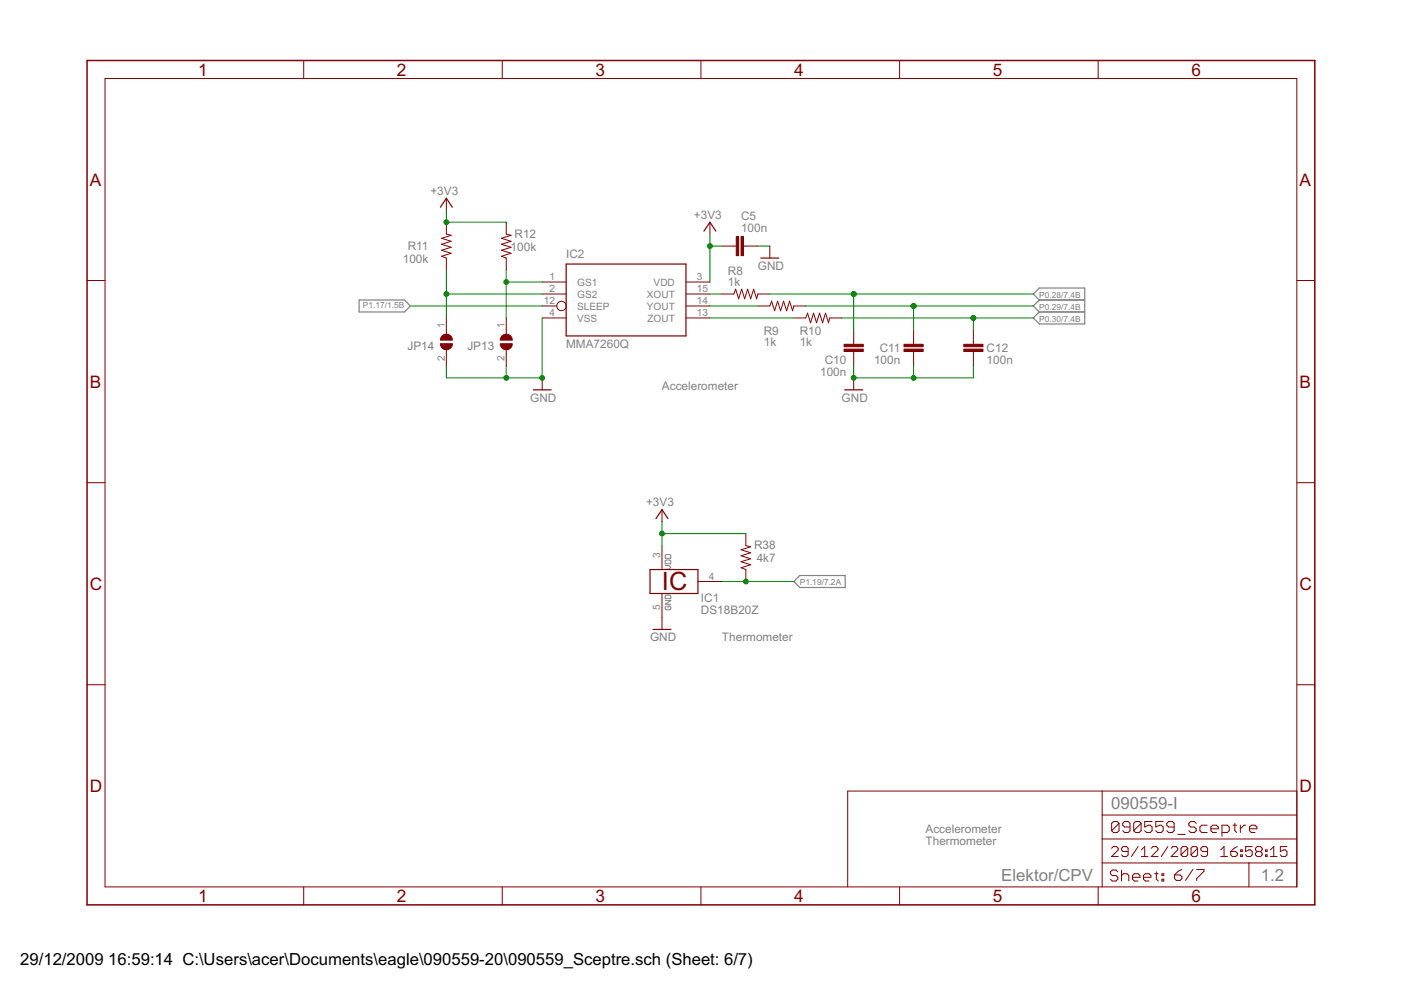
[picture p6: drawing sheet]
<svg xmlns="http://www.w3.org/2000/svg" width="297mm" height="210mm" viewBox="0 0 297 210" stroke-linecap="round" stroke-linejoin="round" font-family="sans-serif">
<g fill="#808080" stroke="#808080" stroke-width=".21">
<path d="M141 128.7l.2-.2z"/>
<path d="M141 128.7v.4z"/>
<path d="M141 129.1l.2 .2z"/>
<path d="M141.2 129.3h.8z"/>
<path d="M142 129.3l.2-.2z"/>
<path d="M142.2 128.7v.4z"/>
<path d="M142 128.5l.2 .2z"/>
<path d="M141.6 128.5h.4z"/>
<path d="M141.6 128.5v.4z"/>
<path d="M141 128.1h1.2z"/>
<path d="M141 128.1l1.2-.8z"/>
<path d="M141 127.3h1.2z"/>
<path d="M141 126.9h1.2z"/>
<path d="M142.2 126.4v.5z"/>
<path d="M142 126.2l.2 .2z"/>
<path d="M141.2 126.2h.8z"/>
<path d="M141 126.4l.2-.2z"/>
<path d="M141 126.4v.5z"/>
<path d="M141 120.7h.8z"/>
<path d="M141.8 120.7l.4-.4z"/>
<path d="M141.8 119.9l.4 .4z"/>
<path d="M141 119.9h.8z"/>
<path d="M141 119.5h1.2z"/>
<path d="M142.2 118.9v.6z"/>
<path d="M142 118.7l.2 .2z"/>
<path d="M141.2 118.7h.8z"/>
<path d="M141 118.9l.2-.2z"/>
<path d="M141 118.9v.6z"/>
<path d="M141 118.4h1.2z"/>
<path d="M142.2 117.8v.6z"/>
<path d="M142 117.6l.2 .2z"/>
<path d="M141.2 117.6h.8z"/>
<path d="M141 117.8l.2-.2z"/>
<path d="M141 117.8v.6z"/>
</g>
<g fill="#808080" stroke="#808080" stroke-width=".25">
<path d="M219.1 62.3l1.2-1.2z"/>
<path d="M220.3 61.1h9.7z"/>
<path d="M219.1 62.3l1.2 1.3z"/>
<path d="M220.3 63.6h9.7z"/>
<path d="M230 61.1v2.5z"/>
<path d="M219.1 64.9l1.2-1.3z"/>
<path d="M219.1 64.9l1.2 1.2z"/>
<path d="M220.3 66.1h9.7z"/>
<path d="M230 63.6v2.5z"/>
<path d="M219.1 67.4l1.2-1.3z"/>
<path d="M219.1 67.4l1.2 1.3z"/>
<path d="M220.3 68.7h9.7z"/>
<path d="M230 66.1v2.6z"/>
<path d="M168.3 123.3l1.3-1.3z"/>
<path d="M169.6 122h9.6z"/>
<path d="M168.3 123.3l1.3 1.3z"/>
<path d="M169.6 124.6h9.6z"/>
<path d="M179.2 122v2.6z"/>
<path d="M87 64.9l-1.3 1.2z"/>
<path d="M76.1 66.1h9.6z"/>
<path d="M85.7 63.6l1.3 1.3z"/>
<path d="M76.1 63.6h9.6z"/>
<path d="M76.1 63.6v2.5z"/>
</g>
<g fill="#800000" stroke="#800000" stroke-width=".21">
<path d="M150.5 47.1v2.5z"/>
<path d="M153.1 52.2h2.5z"/>
<path d="M158.1 52.2h2.6z"/>
<path d="M155.6 52.2h.5z"/>
<path d="M157.6 52.2h.5z"/>
<path d="M94.6 42v2.6z"/>
<path d="M115 80.1v2.6z"/>
<path d="M163.2 52.2v2.5z"/>
<path d="M160.7 62.3h2.5z"/>
<path d="M153.1 62.3h2.5z"/>
<path d="M156 61.3l-.4 1z"/>
<path d="M156 61.3l.6 2.1z"/>
<path d="M157.2 61.3l-.6 2.1z"/>
<path d="M157.2 61.3l.7 2.1z"/>
<path d="M158.5 61.3l-.6 2.1z"/>
<path d="M158.5 61.3l.7 2.1z"/>
<path d="M159.8 61.3l-.6 2.1z"/>
<path d="M159.8 61.3l.6 2.1z"/>
<path d="M160.7 62.3l-.3 1.1z"/>
<path d="M168.3 64.9h2.5z"/>
<path d="M160.7 64.9h2.5z"/>
<path d="M163.6 63.9l-.4 1z"/>
<path d="M163.6 63.9l.6 2z"/>
<path d="M164.9 63.9l-.7 2z"/>
<path d="M164.9 63.9l.6 2z"/>
<path d="M166.1 63.9l-.6 2z"/>
<path d="M166.1 63.9l.7 2z"/>
<path d="M167.4 63.9l-.6 2z"/>
<path d="M167.4 63.9l.6 2z"/>
<path d="M168.3 64.9l-.3 1z"/>
<path d="M175.9 67.4h2.6z"/>
<path d="M168.3 67.4h2.5z"/>
<path d="M171.2 66.4l-.4 1z"/>
<path d="M171.2 66.4l.7 2z"/>
<path d="M172.5 66.4l-.6 2z"/>
<path d="M172.5 66.4l.6 2z"/>
<path d="M173.8 66.4l-.7 2z"/>
<path d="M173.8 66.4l.6 2z"/>
<path d="M175 66.4l-.6 2z"/>
<path d="M175 66.4l.7 2z"/>
<path d="M175.9 67.4l-.2 1z"/>
<path d="M181 75v2.6z"/>
<path d="M181 70v2.5z"/>
<path d="M181 74.5v.5z"/>
<path d="M181 72.5v.5z"/>
<path d="M193.7 75v2.6z"/>
<path d="M193.7 70v2.5z"/>
<path d="M193.7 74.5v.5z"/>
<path d="M193.7 72.5v.5z"/>
<path d="M206.4 75v2.6z"/>
<path d="M206.4 70v2.5z"/>
<path d="M206.4 74.5v.5z"/>
<path d="M206.4 72.5v.5z"/>
<path d="M181 80.1v2.6z"/>
<path d="M107.3 75v2.6z"/>
<path d="M107.3 67.4v2.6z"/>
<path d="M107.3 74.1v.9z"/>
<path d="M107.3 70v.8z"/>
<path d="M94.6 75v2.6z"/>
<path d="M94.6 67.4v2.6z"/>
<path d="M94.6 74.1v.9z"/>
<path d="M94.6 70v.8z"/>
<path d="M94.6 47.1v2.5z"/>
<path d="M94.6 54.7v2.6z"/>
<path d="M93.6 54.3l1 .4z"/>
<path d="M93.6 54.3l2.1-.6z"/>
<path d="M93.6 53.1l2.1 .6z"/>
<path d="M93.6 53.1l2.1-.7z"/>
<path d="M93.6 51.8l2.1 .6z"/>
<path d="M93.6 51.8l2.1-.6z"/>
<path d="M93.6 50.5l2.1 .7z"/>
<path d="M93.6 50.5l2.1-.6z"/>
<path d="M94.6 49.6l1.1 .3z"/>
<path d="M107.3 47.1v2.5z"/>
<path d="M107.3 54.7v2.6z"/>
<path d="M106.3 54.3l1 .4z"/>
<path d="M106.3 54.3l2.1-.6z"/>
<path d="M106.3 53.1l2.1 .6z"/>
<path d="M106.3 53.1l2.1-.7z"/>
<path d="M106.3 51.8l2.1 .6z"/>
<path d="M106.3 51.8l2.1-.6z"/>
<path d="M106.3 50.5l2.1 .7z"/>
<path d="M106.3 50.5l2.1-.6z"/>
<path d="M107.3 49.6l1.1 .3z"/>
<path d="M115 67.4h5z"/>
<path d="M145.4 59.8h5.1z"/>
<path d="M145.4 67.4h5.1z"/>
<path d="M145.4 64.9h5.1z"/>
<path d="M145.4 62.3h5.1z"/>
<path d="M115 64.9h3.1z"/>
<path d="M115 62.3h5z"/>
<path d="M115 59.8h5z"/>
<path d="M148 123.3h5.1z"/>
<path d="M140.4 115.7v5.1z"/>
<path d="M140.4 125.8v5.1z"/>
<path d="M140.4 130.9v2.6z"/>
<path d="M158.1 113.1v2.6z"/>
<path d="M158.1 120.8v2.5z"/>
<path d="M157.1 120.4l1 .4z"/>
<path d="M157.1 120.4l2.1-.7z"/>
<path d="M157.1 119.1l2.1 .6z"/>
<path d="M157.1 119.1l2.1-.6z"/>
<path d="M157.1 117.8l2.1 .7z"/>
<path d="M157.1 117.8l2.1-.6z"/>
<path d="M157.1 116.6l2.1 .6z"/>
<path d="M157.1 116.6l2.1-.7z"/>
<path d="M158.1 115.7l1.1 .2z"/>
<path d="M140.4 108.1v2.5z"/>
<path d="M275 183v5z"/>
<path d="M275 177.9v5.1z"/>
<path d="M275 172.8v5.1z"/>
<path d="M275 167.7v5.1z"/>
<path d="M179.7 167.7v20.3z"/>
<path d="M179.7 167.7h54z"/>
<path d="M233.7 167.7h41.3z"/>
<path d="M264.8 183v5z"/>
<path d="M264.8 183h10.2z"/>
<path d="M233.7 183h31.1z"/>
<path d="M233.7 183v5z"/>
<path d="M233.7 177.9v5.1z"/>
<path d="M233.7 177.9h41.3z"/>
<path d="M233.7 172.8v5.1z"/>
<path d="M233.7 172.8h41.3z"/>
<path d="M233.7 167.7v5.1z"/>
<path d="M235.7 174.6v1.5z"/>
<path d="M235.7 174.6l.4-.4z"/>
<path d="M236.1 174.2h.8z"/>
<path d="M236.9 174.2l.4 .4z"/>
<path d="M237.3 174.6v1.5z"/>
<path d="M236.9 176.5l.4-.4z"/>
<path d="M236.1 176.5h.8z"/>
<path d="M235.7 176.1l.4 .4z"/>
<path d="M235.7 176.1l1.6-1.5z"/>
<path d="M238 176.1l.4 .4z"/>
<path d="M238.4 176.5h.8z"/>
<path d="M239.2 176.5l.4-.4z"/>
<path d="M239.6 174.6v1.5z"/>
<path d="M239.2 174.2l.4 .4z"/>
<path d="M238.4 174.2h.8z"/>
<path d="M238.4 174.2l-.4 .4z"/>
<path d="M238 174.6v.4z"/>
<path d="M238 175l.4 .3z"/>
<path d="M238.4 175.3h1.2z"/>
<path d="M240.4 174.6v1.5z"/>
<path d="M240.4 174.6l.3-.4z"/>
<path d="M240.7 174.2h.8z"/>
<path d="M241.5 174.2l.4 .4z"/>
<path d="M241.9 174.6v1.5z"/>
<path d="M241.5 176.5l.4-.4z"/>
<path d="M240.7 176.5h.8z"/>
<path d="M240.4 176.1l.3 .4z"/>
<path d="M240.4 176.1l1.5-1.5z"/>
<path d="M242.7 174.2h1.6z"/>
<path d="M242.7 174.2v1.1z"/>
<path d="M242.7 175.3l.8-.3z"/>
<path d="M243.5 175h.4z"/>
<path d="M243.9 175l.4 .3z"/>
<path d="M244.3 175.3v.8z"/>
<path d="M244.3 176.1l-.4 .4z"/>
<path d="M243.1 176.5h.8z"/>
<path d="M242.7 176.1l.4 .4z"/>
<path d="M245 174.2h1.6z"/>
<path d="M245 174.2v1.1z"/>
<path d="M245 175.3l.8-.3z"/>
<path d="M245.8 175h.4z"/>
<path d="M246.2 175l.4 .3z"/>
<path d="M246.6 175.3v.8z"/>
<path d="M246.2 176.5l.4-.4z"/>
<path d="M245.4 176.5h.8z"/>
<path d="M245 176.1l.4 .4z"/>
<path d="M247.4 176.1l.4 .4z"/>
<path d="M247.8 176.5h.8z"/>
<path d="M248.6 176.5l.3-.4z"/>
<path d="M248.9 174.6v1.5z"/>
<path d="M248.6 174.2l.3 .4z"/>
<path d="M247.8 174.2h.8z"/>
<path d="M247.4 174.6l.4-.4z"/>
<path d="M247.4 174.6v.4z"/>
<path d="M247.4 175l.4 .3z"/>
<path d="M247.8 175.3h1.1z"/>
<path d="M249.7 176.9h1.6z"/>
<path d="M253.2 174.2l.4 .4z"/>
<path d="M252.5 174.2h.7z"/>
<path d="M252.1 174.6l.4-.4z"/>
<path d="M252.1 174.6v.4z"/>
<path d="M252.1 175l.4 .3z"/>
<path d="M252.5 175.3h.7z"/>
<path d="M253.2 175.3l.4 .4z"/>
<path d="M253.6 175.7v.4z"/>
<path d="M253.6 176.1l-.4 .4z"/>
<path d="M252.5 176.5h.7z"/>
<path d="M252.1 176.1l.4 .4z"/>
<path d="M254.8 175h1.1z"/>
<path d="M254.8 175l-.4 .3z"/>
<path d="M254.4 175.3v.8z"/>
<path d="M254.4 176.1l.4 .4z"/>
<path d="M254.8 176.5h1.1z"/>
<path d="M257.1 176.5h.8z"/>
<path d="M256.7 176.1l.4 .4z"/>
<path d="M256.7 175.3v.8z"/>
<path d="M256.7 175.3l.4-.3z"/>
<path d="M257.1 175h.8z"/>
<path d="M257.9 175l.4 .3z"/>
<path d="M258.3 175.3v.4z"/>
<path d="M256.7 175.7h1.6z"/>
<path d="M259.1 175v2.3z"/>
<path d="M259.1 175h1.1z"/>
<path d="M260.2 175l.4 .3z"/>
<path d="M260.6 175.3v.8z"/>
<path d="M260.2 176.5l.4-.4z"/>
<path d="M259.1 176.5h1.1z"/>
<path d="M261.8 174.6v1.5z"/>
<path d="M261.8 176.1l.4 .4z"/>
<path d="M261.4 175h.8z"/>
<path d="M263 175v1.5z"/>
<path d="M263 175.7l.8-.7z"/>
<path d="M263.8 175h.3z"/>
<path d="M265.3 176.5h.8z"/>
<path d="M264.9 176.1l.4 .4z"/>
<path d="M264.9 175.3v.8z"/>
<path d="M264.9 175.3l.4-.3z"/>
<path d="M265.3 175h.8z"/>
<path d="M266.1 175l.4 .3z"/>
<path d="M266.5 175.3v.4z"/>
<path d="M264.9 175.7h1.6z"/>
<path d="M235.7 181.6h1.4z"/>
<path d="M235.7 181.6l1.4-1.4z"/>
<path d="M237.1 179.9v.3z"/>
<path d="M236.7 179.5l.4 .4z"/>
<path d="M236 179.5h.7z"/>
<path d="M236 179.5l-.3 .4z"/>
<path d="M237.8 181.3l.3 .3z"/>
<path d="M238.1 181.6h.7z"/>
<path d="M239.2 181.3l-.4 .3z"/>
<path d="M239.2 179.9v1.4z"/>
<path d="M238.8 179.5l.4 .4z"/>
<path d="M238.1 179.5h.7z"/>
<path d="M238.1 179.5l-.3 .4z"/>
<path d="M237.8 179.9v.3z"/>
<path d="M237.8 180.2l.3 .4z"/>
<path d="M238.1 180.6h1.1z"/>
<path d="M241.3 179.5l-1.4 2.1z"/>
<path d="M242.7 179.5l-.7 .7z"/>
<path d="M242.7 179.5v2.1z"/>
<path d="M242 181.6h1.4z"/>
<path d="M244.1 181.6h1.4z"/>
<path d="M244.1 181.6l1.4-1.4z"/>
<path d="M245.5 179.9v.3z"/>
<path d="M245.2 179.5l.3 .4z"/>
<path d="M244.5 179.5h.7z"/>
<path d="M244.5 179.5l-.4 .4z"/>
<path d="M247.6 179.5l-1.4 2.1z"/>
<path d="M248.3 181.6h1.4z"/>
<path d="M249.7 180.2l-1.4 1.4z"/>
<path d="M249.7 179.9v.3z"/>
<path d="M249.4 179.5l.3 .4z"/>
<path d="M248.7 179.5h.7z"/>
<path d="M248.7 179.5l-.4 .4z"/>
<path d="M250.4 179.9v1.4z"/>
<path d="M250.4 179.9l.4-.4z"/>
<path d="M250.8 179.5h.7z"/>
<path d="M251.5 179.5l.3 .4z"/>
<path d="M251.8 179.9v1.4z"/>
<path d="M251.8 181.3l-.3 .3z"/>
<path d="M250.8 181.6h.7z"/>
<path d="M250.4 181.3l.4 .3z"/>
<path d="M250.4 181.3l1.4-1.4z"/>
<path d="M252.5 179.9v1.4z"/>
<path d="M252.9 179.5l-.4 .4z"/>
<path d="M252.9 179.5h.7z"/>
<path d="M253.6 179.5l.3 .4z"/>
<path d="M253.9 179.9v1.4z"/>
<path d="M253.9 181.3l-.3 .3z"/>
<path d="M252.9 181.6h.7z"/>
<path d="M252.5 181.3l.4 .3z"/>
<path d="M252.5 181.3l1.4-1.4z"/>
<path d="M254.6 181.3l.4 .3z"/>
<path d="M255 181.6h.7z"/>
<path d="M255.7 181.6l.3-.3z"/>
<path d="M256 179.9v1.4z"/>
<path d="M255.7 179.5l.3 .4z"/>
<path d="M255 179.5h.7z"/>
<path d="M255 179.5l-.4 .4z"/>
<path d="M254.6 179.9v.3z"/>
<path d="M254.6 180.2l.4 .4z"/>
<path d="M255 180.6h1z"/>
<path d="M259.5 179.5l-.7 .7z"/>
<path d="M259.5 179.5v2.1z"/>
<path d="M258.8 181.6h1.4z"/>
<path d="M261.6 179.9l.7-.4z"/>
<path d="M261.6 179.9l-.7 .7z"/>
<path d="M260.9 180.6v.7z"/>
<path d="M260.9 181.3l.4 .3z"/>
<path d="M261.3 181.6h.7z"/>
<path d="M262 181.6l.3-.3z"/>
<path d="M262.3 180.9v.4z"/>
<path d="M262 180.6l.3 .3z"/>
<path d="M260.9 180.6h1.1z"/>
<path d="M263 180.2h.4z"/>
<path d="M263.4 180.2v.4z"/>
<path d="M263 180.6h.4z"/>
<path d="M263 180.2v.4z"/>
<path d="M263 181.3h.4z"/>
<path d="M263.4 181.3v.3z"/>
<path d="M263 181.6h.4z"/>
<path d="M263 181.3v.3z"/>
<path d="M264.1 179.5h1.4z"/>
<path d="M264.1 179.5v1.1z"/>
<path d="M264.1 180.6l.7-.4z"/>
<path d="M264.8 180.2h.4z"/>
<path d="M265.2 180.2l.3 .4z"/>
<path d="M265.5 180.6v.7z"/>
<path d="M265.5 181.3l-.3 .3z"/>
<path d="M264.4 181.6h.8z"/>
<path d="M264.1 181.3l.3 .3z"/>
<path d="M266.6 179.5l-.4 .4z"/>
<path d="M266.6 179.5h.7z"/>
<path d="M267.3 179.5l.3 .4z"/>
<path d="M267.6 179.9v.3z"/>
<path d="M267.6 180.2l-.3 .4z"/>
<path d="M267.3 180.6l.3 .3z"/>
<path d="M267.6 180.9v.4z"/>
<path d="M267.6 181.3l-.3 .3z"/>
<path d="M266.6 181.6h.7z"/>
<path d="M266.2 181.3l.4 .3z"/>
<path d="M266.2 180.9v.4z"/>
<path d="M266.2 180.9l.4-.3z"/>
<path d="M266.2 180.2l.4 .4z"/>
<path d="M266.2 179.9v.3z"/>
<path d="M266.6 180.6h.7z"/>
<path d="M268.3 180.2h.3z"/>
<path d="M268.6 180.2v.4z"/>
<path d="M268.3 180.6h.3z"/>
<path d="M268.3 180.2v.4z"/>
<path d="M268.3 181.3h.3z"/>
<path d="M268.6 181.3v.3z"/>
<path d="M268.3 181.6h.3z"/>
<path d="M268.3 181.3v.3z"/>
<path d="M269.3 180.2l.8-.7z"/>
<path d="M270.1 179.5v2.1z"/>
<path d="M269.3 181.6h1.5z"/>
<path d="M271.5 179.5h1.4z"/>
<path d="M271.5 179.5v1.1z"/>
<path d="M271.5 180.6l.7-.4z"/>
<path d="M272.2 180.2h.3z"/>
<path d="M272.5 180.2l.4 .4z"/>
<path d="M272.9 180.6v.7z"/>
<path d="M272.9 181.3l-.4 .3z"/>
<path d="M271.8 181.6h.7z"/>
<path d="M271.5 181.3l.3 .3z"/>
<path d="M249.8 184.7l.8-.4z"/>
<path d="M249.8 184.7l-.8 .8z"/>
<path d="M249 185.5v.8z"/>
<path d="M249 186.3l.4 .4z"/>
<path d="M249.4 186.7h.8z"/>
<path d="M250.2 186.7l.4-.4z"/>
<path d="M250.6 185.9v.4z"/>
<path d="M250.2 185.5l.4 .4z"/>
<path d="M249 185.5h1.2z"/>
<path d="M252.9 184.3l-1.5 2.4z"/>
<path d="M253.7 184.3h1.6z"/>
<path d="M255.3 184.3v.4z"/>
<path d="M255.3 184.7l-1.6 1.6z"/>
<path d="M253.7 186.3v.4z"/>
<path d="M236.6 184.5l.4 .3z"/>
<path d="M235.8 184.5h.8z"/>
<path d="M235.8 184.5l-.4 .3z"/>
<path d="M235.4 184.8v.5z"/>
<path d="M235.4 185.3l.4 .3z"/>
<path d="M235.8 185.6h.8z"/>
<path d="M236.6 185.6l.4 .4z"/>
<path d="M237 186v.4z"/>
<path d="M236.6 186.8l.4-.4z"/>
<path d="M235.8 186.8h.8z"/>
<path d="M235.4 186.4l.4 .4z"/>
<path d="M237.8 184.5v2.3z"/>
<path d="M237.8 185.6l.4-.3z"/>
<path d="M238.2 185.3h.8z"/>
<path d="M239 185.3l.3 .3z"/>
<path d="M239.3 185.6v1.2z"/>
<path d="M240.5 186.8h.8z"/>
<path d="M240.1 186.4l.4 .4z"/>
<path d="M240.1 185.6v.8z"/>
<path d="M240.1 185.6l.4-.3z"/>
<path d="M240.5 185.3h.8z"/>
<path d="M241.3 185.3l.4 .3z"/>
<path d="M241.7 185.6v.4z"/>
<path d="M240.1 186h1.6z"/>
<path d="M242.8 186.8h.8z"/>
<path d="M242.4 186.4l.4 .4z"/>
<path d="M242.4 185.6v.8z"/>
<path d="M242.4 185.6l.4-.3z"/>
<path d="M242.8 185.3h.8z"/>
<path d="M243.6 185.3l.4 .3z"/>
<path d="M244 185.6v.4z"/>
<path d="M242.4 186h1.6z"/>
<path d="M245.2 184.8v1.6z"/>
<path d="M245.2 186.4l.4 .4z"/>
<path d="M244.8 185.3h.8z"/>
<path d="M246.4 185.3h.3z"/>
<path d="M246.7 185.3v.3z"/>
<path d="M246.4 185.6h.3z"/>
<path d="M246.4 185.3v.3z"/>
<path d="M246.4 186.4h.3z"/>
<path d="M246.7 186.4v.4z"/>
<path d="M246.4 186.8h.3z"/>
<path d="M246.4 186.4v.4z"/>
<path d="M22.3 16.6v171.4z"/>
<path d="M18.5 59.5h3.8z"/>
<path d="M18.5 102.3h3.8z"/>
<path d="M18.5 145.2h3.8z"/>
<path d="M22.3 188h252.7z"/>
<path d="M64.4 188v3.9z"/>
<path d="M106.5 188v3.9z"/>
<path d="M148.6 188v3.9z"/>
<path d="M190.7 188v3.9z"/>
<path d="M232.8 188v3.9z"/>
<path d="M275 16.6v171.4z"/>
<path d="M275 59.5h3.8z"/>
<path d="M275 102.3h3.8z"/>
<path d="M275 145.2h3.8z"/>
<path d="M22.3 16.6h252.7z"/>
<path d="M64.4 12.8v3.8z"/>
<path d="M106.5 12.8v3.8z"/>
<path d="M148.6 12.8v3.8z"/>
<path d="M190.7 12.8v3.8z"/>
<path d="M232.8 12.8v3.8z"/>
<path d="M106.1 72.9h2.5a1.27 1.27 0 0 1-1.3 1.3 1.27 1.27 0 0 1-1.2-1.3z" fill-rule="evenodd"/>
<path d="M106.5 71.2a1.27 1.27 0 0 1 1.4-.2 1.27 1.27 0 0 1 .7 1.1h-2.5z" fill-rule="evenodd"/>
<path d="M93.4 72.9h2.5a1.27 1.27 0 0 1-1.3 1.3 1.27 1.27 0 0 1-1.2-1.3z" fill-rule="evenodd"/>
<path d="M93.8 71.2a1.27 1.27 0 0 1 1.4-.2 1.27 1.27 0 0 1 .7 1.1h-2.5z" fill-rule="evenodd"/>
</g>
<g fill="#800000" stroke="#800000" stroke-width=".25">
<path d="M150.5 47.1l1.3 1.9z"/>
<path d="M150.5 47.1l-1.3 1.9z"/>
<path d="M94.6 42l1.3 1.9z"/>
<path d="M94.6 42l-1.2 1.9z"/>
<path d="M113.1 82.7h3.8z"/>
<path d="M161.3 54.7h3.8z"/>
<path d="M179.1 82.7h3.8z"/>
<path d="M120 71.2h25.4z"/>
<path d="M145.4 56v15.2z"/>
<path d="M120 56h25.4z"/>
<path d="M120 56v15.2z"/>
<path d="M137.8 120.8h10.2z"/>
<path d="M148 120.8v5z"/>
<path d="M137.8 125.8h10.2z"/>
<path d="M137.8 120.8v5z"/>
<path d="M138.5 133.5h3.8z"/>
<path d="M140.4 108.1l1.2 1.9z"/>
<path d="M140.4 108.1l-1.3 1.9z"/>
</g>
<g fill="#800000" stroke="#800000" stroke-width=".21">
<path d="M157.1 50.1h.5v4.1h-.5z"/>
<path d="M156.1 50.1h.5v4.1h-.5z"/>
<path d="M179 73h4v.5h-4z"/>
<path d="M179 74h4v.5h-4z"/>
<path d="M191.7 73h4v.5h-4z"/>
<path d="M191.7 74h4v.5h-4z"/>
<path d="M204.3 73h4.1v.5h-4.1z"/>
<path d="M204.3 74h4.1v.5h-4.1z"/>
</g>
<circle cx="119" cy="64.9" r=".99" fill="none" stroke="#800000" stroke-width=".21"/>
<g fill="#800000" stroke="#800000" stroke-width=".32">
<path d="M18.5 12.8v179.1z"/>
<path d="M18.5 191.9h260.3z"/>
<path d="M278.8 12.8v179.1z"/>
<path d="M18.5 12.8h260.3z"/>
</g>
<g fill="#008000" stroke="#008000" stroke-width=".21">
<path d="M115 67.4v12.7z"/>
<path d="M94.6 77.6v2.5z"/>
<path d="M94.6 80.1h12.7z"/>
<path d="M107.3 80.1h7.7z"/>
<path d="M107.3 77.6v2.5z"/>
<path d="M160.7 52.2h2.5z"/>
<path d="M181 77.6v2.5z"/>
<path d="M206.4 77.6v2.5z"/>
<path d="M193.7 80.1h12.7z"/>
<path d="M181 80.1h12.7z"/>
<path d="M193.7 77.6v2.5z"/>
<path d="M150.5 52.2v7.6z"/>
<path d="M150.5 49.6v2.6z"/>
<path d="M150.5 52.2h2.6z"/>
<path d="M94.6 47.1h12.7z"/>
<path d="M94.6 44.6v2.5z"/>
<path d="M140.4 113.1v2.6z"/>
<path d="M140.4 113.1h17.7z"/>
<path d="M140.4 110.6v2.5z"/>
<path d="M181 62.3h38.1z"/>
<path d="M163.2 62.3h17.8z"/>
<path d="M181 62.3v7.7z"/>
<path d="M170.8 64.9h22.9z"/>
<path d="M193.7 64.9h25.4z"/>
<path d="M193.7 64.9v5.1z"/>
<path d="M206.4 67.4h12.7z"/>
<path d="M178.5 67.4h27.9z"/>
<path d="M206.4 67.4v2.6z"/>
<path d="M153.1 123.3h5z"/>
<path d="M158.1 123.3h10.2z"/>
<path d="M87 64.9h28z"/>
<path d="M107.3 57.3v2.5z"/>
<path d="M107.3 59.8h7.7z"/>
<path d="M107.3 59.8v7.6z"/>
<path d="M94.6 57.3v5z"/>
<path d="M94.6 62.3h20.4z"/>
<path d="M94.6 62.3v5.1z"/>
<path d="M150.5 62.3h2.6z"/>
<path d="M150.5 64.9h10.2z"/>
<path d="M150.5 67.4h17.8z"/>
<circle cx="107.3" cy="80.1" r=".51"/>
<circle cx="115" cy="80.1" r=".51"/>
<circle cx="181" cy="80.1" r=".51"/>
<circle cx="193.7" cy="80.1" r=".51"/>
<circle cx="150.5" cy="52.2" r=".51"/>
<circle cx="94.6" cy="47.1" r=".51"/>
<circle cx="140.4" cy="113.1" r=".51"/>
<circle cx="181" cy="62.3" r=".51"/>
<circle cx="193.7" cy="64.9" r=".51"/>
<circle cx="206.4" cy="67.4" r=".51"/>
<circle cx="158.1" cy="123.3" r=".51"/>
<circle cx="107.3" cy="59.8" r=".51"/>
<circle cx="94.6" cy="62.3" r=".51"/>
</g>
<text font-size="6" fill="#800000" x="140.4" y="125.2">IC</text>
<g font-size="4.1" fill="#800000">
<text x="42" y="16">1</text>
<text x="84.1" y="16">2</text>
<text x="126.2" y="16">3</text>
<text x="168.4" y="16">4</text>
<text x="210.5" y="16">5</text>
<text x="252.6" y="16">6</text>
<text x="19.1" y="39.4">A</text>
<text x="275.6" y="39.4">A</text>
<text x="19.1" y="82.2">B</text>
<text x="275.6" y="82.2">B</text>
<text x="19.1" y="125.1">C</text>
<text x="275.6" y="125.1">C</text>
<text x="19.1" y="167.9">D</text>
<text x="275.6" y="167.9">D</text>
<text x="42" y="191.3">1</text>
<text x="84.1" y="191.3">2</text>
<text x="126.2" y="191.3">3</text>
<text x="168.4" y="191.3">4</text>
<text x="210.5" y="191.3">5</text>
<text x="252.6" y="191.3">6</text>
</g>
<g font-size="4" fill="#808080">
<text x="235.6" y="171.5">090559-I</text>
<text x="212.3" y="186.8">Elektor/CPV</text>
<text x="267.3" y="186.8">1.2</text>
</g>
<g font-size="4">
<text x="4.3" y="204.6">29/12/2009</text>
<text x="23" y="204.6">16:59:14 C:\Users\acer\Documents\eagle\090559-20\090559_Sceptre.sch (Sheet: 6/7)</text>
</g>
<g font-size="2.8" fill="#808080">
<text x="91.3" y="41.3">+3V3</text>
<text x="147.1" y="46.3">+3V3</text>
<text x="157.1" y="46.7">C5</text>
<text x="86.5" y="52.9">R11</text>
<text x="108.3" y="53.2">100k</text>
<text x="109.1" y="50.4">R12</text>
<text x="157.1" y="49.3">100n</text>
<text x="85.4" y="55.7">100k</text>
<text x="120" y="54.7">IC2</text>
<text x="154.3" y="58.3">R8</text>
<text x="160.7" y="57.3">GND</text>
<text x="154.3" y="60.6">1k</text>
<text x="161.9" y="71">R9</text>
<text x="169.6" y="71">R10</text>
<text x="86.4" y="74.3">JP14</text>
<text x="99.1" y="74.3">JP13</text>
<text x="120" y="73.8">MMA7260Q</text>
<text x="161.9" y="73.3">1k</text>
<text x="169.6" y="73.3">1k</text>
<text x="174.9" y="77.2">C10</text>
<text x="185.3" y="77.2">100n</text>
<text x="186.5" y="74.7">C11</text>
<text x="209.2" y="77.2">100n</text>
<text x="209.2" y="74.7">C12</text>
<text x="140.4" y="82.7">Accelerometer</text>
<text x="173.9" y="79.7">100n</text>
<text x="112.4" y="85.2">GND</text>
<text x="178.4" y="85.2">GND</text>
<text x="137" y="107.3">+3V3</text>
<text x="159.9" y="116.4">R38</text>
<text x="160.4" y="119.2">4k7</text>
<text x="148.6" y="130.3">DS18B20Z</text>
<text x="148.6" y="127.7">IC1</text>
<text x="137.8" y="136">GND</text>
<text x="153.1" y="136">Thermometer</text>
<text x="196.2" y="179.2">Thermometer</text>
<text x="196.2" y="176.6">Accelerometer</text>
</g>
<g font-size="2.4" fill="#808080">
<text x="116.5" y="59.4">1</text>
<text x="147.8" y="59.4">3</text>
<text x="115.3" y="64.5">12</text>
<text x="116.5" y="62">2</text>
<text x="122.4" y="65.6">SLEEP</text>
<text x="122.4" y="63.1">GS2</text>
<text x="122.4" y="60.6">GS1</text>
<text x="137.2" y="65.6">YOUT</text>
<text x="137.2" y="63.1">XOUT</text>
<text x="138.6" y="60.6">VDD</text>
<text x="147.8" y="64.5">14</text>
<text x="147.8" y="62">15</text>
<text x="94.3" y="69.6" transform="rotate(-90 94.3 69.6)">1</text>
<text x="107" y="69.6" transform="rotate(-90 107 69.6)">1</text>
<text x="116.5" y="67.1">4</text>
<text x="122.4" y="68.2">VSS</text>
<text x="137.3" y="68.2">ZOUT</text>
<text x="147.8" y="67.1">13</text>
<text x="94.3" y="76.6" transform="rotate(-90 94.3 76.6)">2</text>
<text x="107" y="76.6" transform="rotate(-90 107 76.6)">2</text>
<text x="140" y="118.4" transform="rotate(-90 140 118.4)">3</text>
<text x="150.3" y="122.9">4</text>
<text x="140" y="129.3" transform="rotate(-90 140 129.3)">5</text>
</g>
<g font-size="2" fill="#808080">
<text x="76.9" y="65.4">P1.17/1.5B</text>
<text x="220.4" y="63.1">P0.28/7.4B</text>
<text x="220.4" y="65.6">P0.29/7.4B</text>
<text x="220.4" y="68.2">P0.30/7.4B</text>
<text x="169.6" y="124.1">P1.19/7.2A</text>
</g>
</svg>
